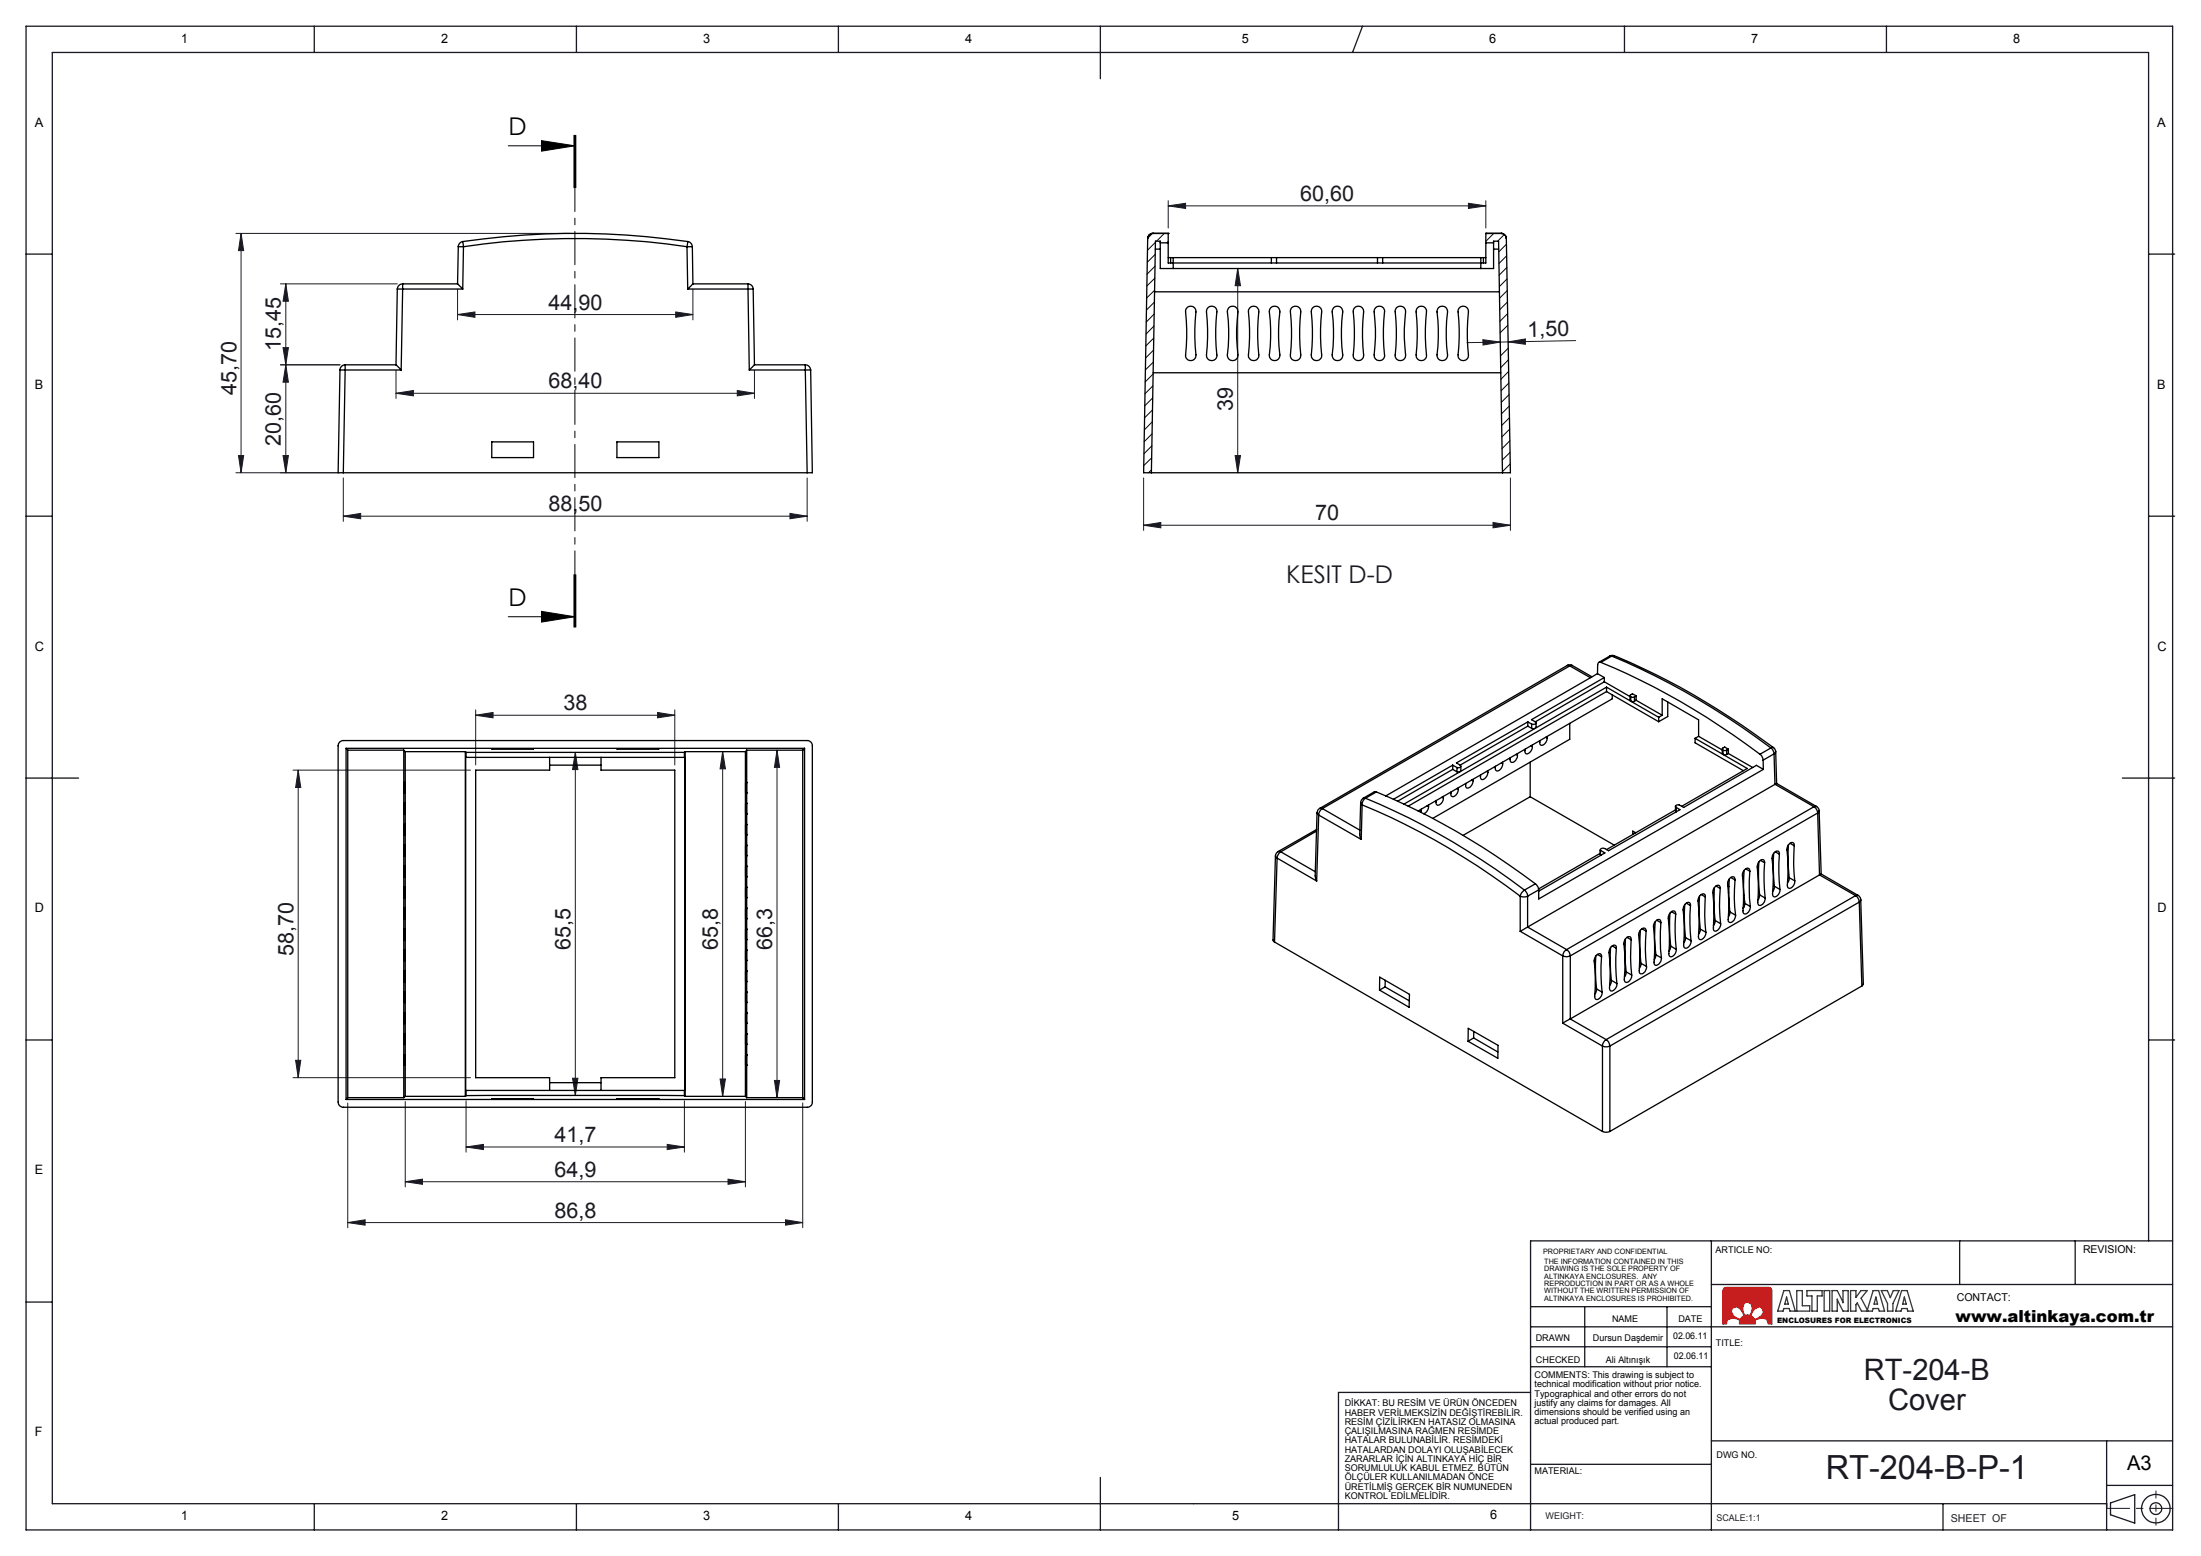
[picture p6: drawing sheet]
<svg xmlns="http://www.w3.org/2000/svg" width="420mm" height="297mm" viewBox="0 0 420 297" stroke-linecap="round" stroke-linejoin="round" font-family="sans-serif">
<path d="M329 245.8l.4-.1h8.1l.5 .2 .1 .4v6.4h-.7l-.4-.9-.7-.2-1.4 .4 .1 .7h-3.1l.1-.7-1.4-.4-.9 .3-.2 .8h-.7v-6.4zM330.6 249.7l.8-.3 .7 .5 .6 1.2-.6 .7-1.3-.7-.4-.8zM332.8 248.8l.6-.3 .8 .4 .2 .8-.5 1.3h-.9l-.3-.6-.1-.7zM334.8 249.9l.9-.5 .5 .3 .3 .8-.4 .6-1.3 .7-.6-.7 .2-.6z" fill="none" stroke="#e13800" stroke-width=".19"/>
<g fill="none" stroke="#191924" stroke-width=".25">
<path d="M5 5h409.6v287h-409.6zM60 5v5M110 5v5M160 5v5M210 5v10M260 5l-1.9 5M310 5v5M360 5v5M5 48.5h5M410 48.5h5M5 98.5h5M410 98.5h5"/>
<path d="M5 148.5h10M405 148.5h10M5 198.5h5M410 198.5h5M326.6 236.9v55.1M373.9 236.8v8.4M396 236.8v8.4M410 236.9v-226.9h-400v277h392M414.6 236.9h-122.5v55.1M5 248.5h5M292.1 249.4h34.5M292.1 253.3h122.5"/>
<path d="M292.1 257.1h34.5M302.4 249.4v11.5M318.1 249.4v11.5M326.6 245.2h88M292.1 265.8h-36.7v26.2M292.1 260.9h34.5M292.1 279.5h34.5M326.6 275h88M402 275v17M60 287v5M110 287v5M160 287v5"/>
<path d="M210 282v10M370.8 287v5M402 283.5h12.6"/>
</g>
<path d="M334.7 250a.98 .98 0 0 1 .9-.6 .98 .98 0 0 1 .9 .6 1.68 1.68 0 0 1-1.7 1.7l-.3-.3a.51 .51 0 0 1-.1-.9zM330.6 249.7a1.15 1.15 0 0 1 1.8 .6l.1 .2a.56 .56 0 0 1 .2 .5 .56 .56 0 0 1-.4 .5 .53 .53 0 0 1-.4 .3 .53 .53 0 0 1-.5-.3l-.5-.3a1.05 1.05 0 0 1-.3-1.5zM329 245.8l-.2 .4v6.5h.7v-.2a1.21 1.21 0 0 1 1.8-.8 .53 .53 0 0 1 .6 .6v.4h3.1v-.3a.46 .46 0 0 1 0-.5 .46 .46 0 0 1 .5-.1l.6-.2 .6 .1a.83 .83 0 0 1 .7 1h.7v-6.4l-.2-.5-.2-.1h-8.5zM332.9 248.7a.97 .97 0 0 1 1.1 .1 .97 .97 0 0 1 .3 1.1l-.1 .6a.44 .44 0 0 1-.6 .5h-.2a.45 .45 0 0 1-.5 0 .45 .45 0 0 1-.2-.5l-.1-1.1z" fill-rule="evenodd" fill="#f00"/>
<path d="M97 27.8h12.7M103.3 26.8l6.4 1-6.4 1.1zM109.5 25.8v10zM109.7 25.8v10M109.9 25.8v10M97 117.7h12.7M103.3 116.7l6.4 1-6.4 1zM109.5 109.7v10M109.7 109.7v10M109.9 109.7v10" fill="none" stroke="#000" stroke-width=".19"/>
<g fill="none" stroke="#191924" stroke-width=".25">
<path d="M402.7 286.9l4.7-1.6v5.4l-4.7-1.6z"/>
<circle cx="411.4" cy="288" r="2.72"/>
<circle cx="411.4" cy="288" r="1.13"/>
</g>
<path d="M340.4 246.3h1.1l1.1 4h-1l-.2-.5h-1l-.1 .5h-1.1zM340.9 247.6l.3 1.3h-.6zM342.9 246.3h1v2.9h1.4v1.1h-2.4zM344.8 246.3h2.9v1.1h-.9v2.9h-1v-2.9h-1zM348.1 246.3h1v4h-1zM349.6 246.3h1l1.1 2.4v-2.4h1v4h-1l-1.1-2.4v2.4h-1zM356.3 250.3l1.1-4h1.1l1.1 4h-1l-.1-.5h-1.1l-.1 .5h-2.1l-.8-1.6-.2 .3v1.3h-1.1v-4h1.1v1.3l.9-1.3h1.2l-1.2 1.5 1.3 2.5M358 247.6l.3 1.3h-.7zM359 246.3h1.2l.5 1.4 .6-1.4h1.1l-1.2 2.5v1.5h-1v-1.5zM362.9 246.3h1l1.2 4h-1.1l-.1-.5h-1l-.1 .5h-1.1zM363.4 247.6l.3 1.3h-.6z" fill="none" stroke="#373737" stroke-width=".25"/>
<g fill="none" stroke="#191924" stroke-width=".19">
<path d="M222.9 39.3l3.3-.5v1zM222.9 38.3v5.2M222.9 39.3h60.6M280.2 38.8l3.3 .5-3.3 .5zM283.5 38.3v5.2M45 44.6h63.8M46 44.6l.5 3.2h-1zM46 44.6v45.6M53.5 54.2h22.3M54.5 54.2v36M54.5 54.2l.5 3.3h-1zM87.3 55.2v5.9"/>
<path d="M128.9 59.5l3.3 .5-3.3 .6zM132.2 55.2v5.9M236.2 51.3v38.9M236.2 51.3l.5 3.2h-1zM53.5 69.6h11.4M54 66.4h1l-.5 3.2zM54.5 69.6l.5 3.4h-1zM75.6 75.1l3.3-.6v1.1zM75.6 70.7v5.4M75.6 75.1h68.4M87.3 60l3.3-.5v1.1zM87.3 60h44.9"/>
<path d="M140.7 74.5l3.3 .6-3.3 .5zM144 70.7v5.4M283 64.8l3.3 .5-3.3 .6zM286.3 65.3l-6.4 .1M287.8 65.3l3.3-.6v1zM287.8 65.3h-1.5M300.7 65l-12.9 .3M45 90.2h19.5M45.5 87h1l-.5 3.2zM54 87h1l-.5 3.2zM65.5 98.5l3.3-.5v1zM65.5 91.2v8.3"/>
<path d="M65.5 98.5h88.5M150.7 98l3.3 .5-3.3 .5zM154 91.2v8.3M218.2 91.2v10M235.7 87h1l-.5 3.2zM284.9 99.7l3.3 .6-3.3 .4zM288.2 91.2v10M218.2 100.3l3.3-.6v1zM218.2 100.3h70M90.8 136.5l3.3-.5v1zM90.8 135.5v10.5M90.8 136.5h38"/>
<path d="M125.5 136l3.3 .5-3.3 .5zM128.8 135.5v10.5M55.9 147h33.9M56.9 147v58.7M56.9 147l.5 3.3h-1zM108.8 143.6h.1M109.8 143.6v65.5M109.8 143.6l.5 3.3h-1zM137.9 143.5v65.8M137.9 143.5l.5 3.3h-1zM148.3 143.2v66.3M148.3 143.2l.5 3.3h-1z"/>
<path d="M55.9 205.7h33.9M56.4 202.4h1l-.5 3.3zM66.4 210.5v23.8M77.3 210.3v16.3M88.9 218.9l3.4-.5v1zM88.9 210.1v9.8M88.9 218.9h41.7M108.8 209.1h.1M109.3 205.8h1l-.5 3.3zM127.3 218.4l3.3 .5-3.3 .5zM130.6 210.1v9.8M137.4 205.9h1l-.5 3.4z"/>
<path d="M142.2 210.3v16.3M147.8 206.2h1l-.5 3.3zM153.2 210.5v23.8M66.4 233.4l3.3-.6v1.1zM66.4 233.4h86.8M77.3 225.6l3.3-.5v1zM77.3 225.6h64.9M138.9 225.1l3.3 .5-3.3 .5zM149.9 232.8l3.3 .6-3.3 .5z"/>
</g>
<path d="M109.7 119.7v-93.9" fill="none" stroke="#000" stroke-width=".19" stroke-dasharray="6.3 1.3 1.3 1.3" stroke-dashoffset="2"/>
<path d="M401.9 287.9h12.7" fill="none" stroke="#191924" stroke-width=".19" stroke-dasharray="15.2 1.3 1.3 1.3" stroke-dashoffset="10.8"/>
<path d="M411.4 284.6v6.5" fill="none" stroke="#191924" stroke-width=".19" stroke-dasharray="15.2 1.3 1.3 1.3" stroke-dashoffset="13.9"/>
<path d="M103.3 116.7l6.4 1-6.4 1zM103.3 26.8l6.4 1-6.4 1.1z" fill="#000"/>
<g fill="#191924">
<path d="M280.2 38.8l3.3 .5-3.3 .5zM222.9 39.3l3.3-.5v1z"/>
<path d="M284.9 99.7l3.3 .6-3.3 .4zM218.2 100.3l3.3-.6v1zM149.9 232.8l3.3 .6-3.3 .5zM66.4 233.4l3.3-.6v1.1zM127.3 218.4l3.3 .5-3.3 .5zM88.9 218.9l3.4-.5v1z"/>
<path d="M77.3 225.6l3.3-.5v1zM138.9 225.1l3.3 .5-3.3 .5z"/>
<path d="M65.5 98.5l3.3-.5v1zM150.7 98l3.3 .5-3.3 .5z"/>
<path d="M75.6 75.1l3.3-.6v1.1zM140.7 74.5l3.3 .6-3.3 .5z"/>
<path d="M87.3 60l3.3-.5v1.1zM128.9 59.5l3.3 .5-3.3 .6z"/>
<path d="M283 64.8l3.3 .5-3.3 .6zM287.8 65.3l3.3-.6v1z"/>
<path d="M54 66.4h1l-.5 3.2zM54.5 54.2l.5 3.3h-1zM235.7 87h1l-.5 3.2zM236.2 51.3l.5 3.2h-1z"/>
<path d="M45.5 87h1l-.5 3.2zM46 44.6l.5 3.2h-1z"/>
<path d="M54.5 69.6l.5 3.4h-1zM54 87h1l-.5 3.2zM56.9 147l.5 3.3h-1zM56.4 202.4h1l-.5 3.3zM109.8 143.6l.5 3.3h-1zM109.3 205.8h1l-.5 3.3zM137.9 143.5l.5 3.3h-1zM137.4 205.9h1l-.5 3.4zM148.3 143.2l.5 3.3h-1zM147.8 206.2h1l-.5 3.3z"/>
<path d="M90.8 136.5l3.3-.5v1zM125.5 136l3.3 .5-3.3 .5z"/>
</g>
<g fill="none" stroke="#000" stroke-width=".25">
<path d="M75.8 55.2h1M75.8 55.2l-.2 14.4M76.8 54.2v1M76.8 54.2a1.02 1.02 0 0 0-1 1M76.8 55.2l-.2 15.4M76.8 55.2h11.5M76.8 54.2h10.5M87.3 54.2l1 1M87.5 47.1h.9M87.5 47.1l-.2 7.1M88.3 46.1l.1 1M88.3 46.1a148 148 0 0 1 42.9 0"/>
<path d="M88.3 46.1a1.05 1.05 0 0 0-.8 1M88.4 47.1a146.1 146.1 0 0 1 42.7 0M88.4 47.1l-.1 8.1M131.1 47.1h1M131.1 47.1l.1 8.1M131.2 46.1l-.1 1M131.2 46.1a1.04 1.04 0 0 1 .9 1M131.2 55.2h11.5M132.1 47.1l.1 7.1M132.2 54.2l-1 1M132.2 54.2h10.5M142.7 55.2h1"/>
<path d="M142.7 54.2v1M142.7 54.2a.96 .96 0 0 1 1 1M142.7 55.2l.3 15.4M143.7 55.2l.3 14.4M219 45.5l-.8 44.7h70l-.8-44.7M220 44.6a.96 .96 0 0 0-1 .9M220 44.6a1.01 1.01 0 0 0-1 .9M220 44.6h.1M220 44.6h2.9M220.3 55.7h65.8M220.5 47.6h.9M221.4 46.4h1.5"/>
<path d="M222.9 44.6h.1M222.9 44.6v5.6h60.6v-5.6M222.9 49.2h.5M223.4 49.2h.5M223.4 49.2v1M223.9 49.2v2.1M223.9 49.2h18.7M226.4 58.9a1.01 1.01 0 0 1 1.1-.4 1.01 1.01 0 0 1 .7 1l-.2 3.3 .2 4.9a.99 .99 0 0 1-1 1.1 .99 .99 0 0 1-1-1.1l.2-3.3-.2-4.9zM230.5 58.7a.99 .99 0 0 1 1.1-.2 .99 .99 0 0 1 .6 1l-.2 3.3 .2 4.9a.99 .99 0 0 1-1 1.1 .99 .99 0 0 1-1-1.1l.2-3.3-.2-5zM234.5 58.7a1.01 1.01 0 0 1 1.1-.2 1.01 1.01 0 0 1 .6 1 39.4 39.4 0 0 0 0 8.6 1.01 1.01 0 0 1-1.2 .7 1.01 1.01 0 0 1-.8-1.1 39.4 39.4 0 0 0 0-8.5zM238.5 58.7a.99 .99 0 0 1 1.2-.2 .99 .99 0 0 1 .5 1l-.2 3.3 .2 4.9a.99 .99 0 0 1-1 1.1 .99 .99 0 0 1-1-1.1l.2-3.3-.2-5.2zM242.5 58.7a1.01 1.01 0 0 1 1.2-.2 1.01 1.01 0 0 1 .5 1 39.4 39.4 0 0 0 0 8.6 1.01 1.01 0 0 1-1.2 .7 1.01 1.01 0 0 1-.8-1.1 39.4 39.4 0 0 0 .1-8.5z"/>
<path d="M242.6 49.2h1M242.6 49.2v1M243.6 49.2h19.3M243.6 49.2v1M246.5 58.7a1.01 1.01 0 0 1 1.1-.2 1.01 1.01 0 0 1 .6 1l-.2 3.3 .2 4.9a.99 .99 0 0 1-1 1.1 .99 .99 0 0 1-1-1.1l.3-3.3-.3-5.2zM250.5 58.7a.99 .99 0 0 1 1.1-.2 .99 .99 0 0 1 .6 1l-.2 3.3 .2 4.9a.99 .99 0 0 1-1 1.1 .99 .99 0 0 1-1-1.1l.2-3.3-.2-5zM254.5 58.7a1.01 1.01 0 0 1 1.1-.2 1.01 1.01 0 0 1 .6 1 39.4 39.4 0 0 0 0 8.6 1.01 1.01 0 0 1-1.2 .7 1.01 1.01 0 0 1-.8-1.1 39.4 39.4 0 0 0 0-8.5zM258.4 58.9a1.01 1.01 0 0 1 1.1-.4 1.01 1.01 0 0 1 .7 1l-.2 3.3 .2 4.9a.99 .99 0 0 1-1 1.1 .99 .99 0 0 1-1-1.1l.2-3.3-.2-4.9zM262.5 58.7a.98 .98 0 0 1 1.1-.2 .98 .98 0 0 1 .6 1l-.2 3.3 .2 4.9a.99 .99 0 0 1-1 1.1 .99 .99 0 0 1-1-1.1 39.4 39.4 0 0 0 .1-8.5zM262.9 49.2h.9M262.9 49.2v1M263.8 49.2h18.8"/>
<path d="M263.8 49.2v1M266.5 58.7a1.01 1.01 0 0 1 1.1-.2 1.01 1.01 0 0 1 .6 1 39.4 39.4 0 0 0 0 8.6 .99 .99 0 0 1-1.2 .7 .99 .99 0 0 1-.8-1.1l.3-4.9-.3-3.4zM270.5 58.7a.99 .99 0 0 1 1.1-.2 .99 .99 0 0 1 .6 1l-.2 3.3 .2 4.9a.99 .99 0 0 1-1 1.1 .99 .99 0 0 1-1-1.1l.2-3.3-.2-5zM274.5 58.7a1.01 1.01 0 0 1 1.2-.2 1.01 1.01 0 0 1 .5 1 39.4 39.4 0 0 0 0 8.6 1.01 1.01 0 0 1-1.2 .7 1.01 1.01 0 0 1-.8-1.1 39.4 39.4 0 0 0 0-8.5zM278.5 58.7a.99 .99 0 0 1 1.2-.2 .99 .99 0 0 1 .5 1l-.2 3.3 .2 4.9a.99 .99 0 0 1-1 1.1 .99 .99 0 0 1-1-1.1l.2-3.3-.2-5.2zM282.6 49.2h.5M282.6 49.2v2.1M283.1 49.2h.4M283.1 49.2v1M283.5 44.6h.1M283.5 44.6h3M283.5 46.4h1.5"/>
<path d="M285 47.6h1M286.5 44.6a1.03 1.03 0 0 1 .9 .9M286.5 44.6a1.01 1.01 0 0 1 .9 .9M286.5 44.6h.1M64.9 70.6h1M64.9 70.6l-.4 19.6h1M65.9 69.6a.96 .96 0 0 0-1 1M65.9 69.6v1M65.9 70.6l-.4 19.6M65.9 70.6h10.7M65.9 69.6h9.7M75.6 69.6l1 1"/>
<path d="M143 70.6h10.7M144 69.6l-1 1M144 69.6h9.7M153.7 70.6h1M153.7 69.6a1.02 1.02 0 0 1 1 1M153.7 69.6v1M153.7 70.6l.3 19.6M154.7 70.6l.3 19.6h-1M220.1 71.2h66.3M65.5 90.2h88.5M93.8 84.3h8v3h-8zM117.7 84.3h8v3h-8z"/>
<path d="M219.7 90.2l.8-44.2h.9v5.3h63.6v-5.3h1l.7 44.2M291.5 137.8l-13.6 7.8 .8 .4a.39 .39 0 0 1-.2 .6 .39 .39 0 0 1-.5-.1M291.5 138.6l-12.9 7.4M291.5 138.6l.8 .4M291.5 137.8l.8 .4M291.5 137.8v.8M292.3 138.2v.8M293.1 138l-.1 1-.4 .1-.3-.1M299 127l.5-.1 .5 .1M299 127l.5 .1M299 127l-47.2 27.3M299.5 138.1v3l-26.1 15.1"/>
<path d="M299.5 127.1l-47.2 27.2M299.5 127.1l4 2.3M300 127l-.5 .1M300 127l3.8 2.2M304.8 128.6l1.3 .7M304.8 128.6l-40.4 23.3M305.5 126.4a.43 .43 0 0 0-.6 .5l-.1 1.7M305.5 126.4a137.2 137.2 0 0 1 30.3 17.6M306.1 129.3l-13.9 8.1 .9 .4a.46 .46 0 0 1-.3 .5 .46 .46 0 0 1-.5-.1M306.1 130.1l4.9 2.9M306.1 130.1l-13.2 7.7M306.1 129.3v.8"/>
<path d="M306.6 131.2l9.9 5.7M306.6 131.2l-38.7 22.3M306.6 131.2v.8M306.6 132l-37.9 21.9M306.6 132l9.9 5.8M307.2 125.2h.4M307.2 125.2l-2.1 1.2M307.6 125.2a139.2 139.2 0 0 1 30.3 17.6M307.6 125.2l-2.1 1.2M307.7 132.7v.7l-37.1 21.4M308 125.2a141 141 0 0 1 30.4 17.5M308 125.2l-.4-.1-.4 .1"/>
<path d="M308 125.2h-.4M311 132.8v.9l.2 .1M311.2 133.8h.7M311.2 133h.7M311.2 133v.8M311.9 133v.8M312.2 132.8l-.7-.4-.5 .3 .2 .3M312.2 133.7l5 2.8M312.2 132.8v.9M312.2 133.7l-.3 .1M312.2 132.8l-.3 .2M316.5 136.9v.9"/>
<path d="M317.2 136.5v-3.1l6.9 4v3.1M317.2 136.5l-.7 .4M318.2 134v2.8l-1.7 1M64.8 141.6l.5-.2h88.7a.96 .96 0 0 1 1 .9v68.1a.96 .96 0 0 1-1 .9h-88.5a.96 .96 0 0 1-1-.9v-68.1zM66 142.8h87.5M66 142.8l.4 .4M66 142.8v67.1M66.4 143.2h10.6M66.4 143.2v66.3M77 143.2l.3 .3M77 143.2v66.3M77.1 159.1h.1"/>
<path d="M77.1 151.1h.1M77.1 155.1h.1M77.1 157.6h.1M77.1 149.6h.1M77.1 153.6h.1M77.1 149.4l.1 .2 .1-.2v1.9l-.1-.2-.1 .2M77.1 149.4v1.9M77.1 157.4l.1 .2 .1-.2v1.9l-.1-.2-.1 .2M77.1 157.4v1.9M77.1 153.3l.1 .3 .1-.3v2.1l-.1-.3-.1 .3M77.1 153.3v2.1M77.1 159.3h.1"/>
<path d="M77.1 157.4h.1M77.1 155.4h.1M77.1 153.3h.1M77.1 151.3h.1M77.1 149.4h.1M77.3 143.5h11.5M77.3 143.5v65.8M88.8 143.5l.1 .1M88.8 143.5v65.8M88.9 144.6h41.8v63.5h-41.8zM88.9 143.6h41.7M88.9 143.6v1"/>
<path d="M93.8 142.9h.1M93.8 142.9h8M101.8 142.9h.1M104.9 144.6v2.4h-14.1v58.7h14.1v2.4M104.9 146h9.8M114.7 144.6v2.4h14.1v58.7h-14.1v2.4M117.7 142.9h.1M117.7 142.9h8M125.7 142.9h.1M130.6 143.6v1M130.7 143.5h11.5M130.7 143.5l-.1 .1"/>
<path d="M130.7 143.5v65.8M142.2 143.5v65.8M142.4 159.1h.1M142.4 151.1h.1M142.4 155.1h.1M142.4 157.6h.1M142.4 149.6h.1M142.4 153.6h.1M142.5 149.4l-.1 .2-.1-.2v1.9l.1-.2 .1 .2M142.5 149.4v1.9M142.5 157.4l-.1 .2-.1-.2v1.9l.1-.2 .1 .2M142.5 157.4v1.9"/>
<path d="M142.5 153.3l-.1 .3-.1-.3v.2v1.8v.1l.1-.3 .1 .3M142.5 153.3v2.1M142.5 157.4h.1M142.5 159.3h.1M142.5 149.4h.1M142.5 151.3h.1M142.5 153.3h.1M142.5 155.4h.1M142.5 143.2h10.7M142.5 143.2l-.3 .3M142.5 143.2v66.3M153.2 143.2v66.3"/>
<path d="M153.5 142.8l-.3 .4M153.5 142.8v67.1M251.2 158.6l-6.8 4M251.2 158.3l-7.3 4.3M251.3 155.1l-.3 12.1 .2 1M251.3 155.1l.3 .5M251.6 155.6l-.4 12.6M251.6 155.6l8.2 4.6M251.8 154.3l-.3 .4-.2 .4M251.8 154.3h.5M252.3 154.3a1.6 1.6 0 0 0-.7 1.3M252.3 154.3l7.2 4.2"/>
<path d="M259.6 153.2l-.1 6.3 .3 .7M259.6 153.2l.3 .4M259.9 153.6a133.5 133.5 0 0 1 30.2 17.5M259.9 153.6l-.1 6.6M260.1 152.4l-.3 .3-.2 .5M260.1 152.4h.5M260.6 152.4a1.43 1.43 0 0 0-.7 1.2M260.6 152.4a138 138 0 0 1 30.3 17.5M262.6 151.2a138 138 0 0 1 30.4 17.5M262.6 151.2h-.4l-2.1 1.2M262.6 151.2l-2 1.2M271.2 154.4v.7"/>
<path d="M272.3 153.8l.3 .1M272.6 153.9a1.47 1.47 0 0 1-.9 1.4M272.6 153.7v.2M275.2 152.1l.2 .2M275.4 152.3a1.16 1.16 0 0 1-1.2 1.3l-.2-.4v-.4M275.4 152v.3M277.2 146.9l-10.5 6M277.2 146.9l.8 .4M277.2 146l.8 .5M277.2 146l-11.3 6.6M277.2 146v.9M278 146.5v.8"/>
<path d="M278 150.5l.3 .2M278.2 150.4l.1 .3M278.3 150.7l-.1 .4a.92 .92 0 0 1-1.2 .8l-.1-.7M278.8 146.3l-.1 .9-.7 .1M280.8 148.9l.3 .1M281.1 148.8v.2M281.1 149v.3a1.01 1.01 0 0 1-1.3 1l-.1-.8M283.7 147.2l.2 .2M283.9 147.1v.3M283.9 147.4l-.2 .8a.81 .81 0 0 1-1.1 .5l-.1-.8M286.5 145.6l.2 .2M286.7 145.5v.3"/>
<path d="M286.7 145.8a1.21 1.21 0 0 1-1.2 1.3l-.2-.4 .1-.4M289.3 144l.3 .1M289.6 144.1a1.16 1.16 0 0 1-1.2 1.4l-.3-.4 .1-.5M289.6 143.9v.2M292 145.5v6.6M292 152.1l16 9.2M292 152.1l-12.8 7.4M292.2 142.3l.2 .2M292.4 142.5a1.22 1.22 0 0 1-1.2 1.4l-.2-.5v-.4M292.4 142.2v.3M295 140.7l.2 .2M295.2 140.6v.3"/>
<path d="M295.2 140.9v.4a.97 .97 0 0 1-1.3 .9v-.8M312.1 159l-.5-.4v.7M319.7 153.9l.1 1M319.7 154.6l-13.1 7.6M319.8 154.1l.8 .4-13.6 7.9-.8-.4a.49 .49 0 0 0-.5-.1 .49 .49 0 0 0-.3 .4M319.8 154.9h.1M319.8 154.1v.8M323.5 140.9l9.9 5.8-12.5 7.2M323.5 140.9v.9l9.2 5.3M324.1 140.5l4.5 2.7M324.1 140.5l-.6 .4M328.6 143v.9l.2 .1"/>
<path d="M328.8 144h.7M328.8 143.2h.7M328.8 143.2v.8M329.5 143.2v.8M329.8 143l-.7-.4-.5 .3 .2 .3M329.8 143.8l-.3 .2M329.8 143.8l4.7 2.7M329.8 143v.8M329.8 143l-.3 .2M335.8 144l.4 .3 .2 .8M336.4 145.1l.1 1.8M336.5 146.9l-1.3-.8-13.9 8-.9-.5a.38 .38 0 0 0-.5 0 .38 .38 0 0 0-.1 .5"/>
<path d="M336.5 146.9l-42.9 24.7v-1.7M337.9 142.8l.4 .3 .2 .8M337.9 142.8l-2.1 1.2M338.4 142.7l.3 .2 .1 .6M338.4 142.7l-.5 .1M338.5 143.9l-2.1 1.2M338.5 143.9l.2 5.8M338.7 149.7l-47.2 27.2M338.7 149.7h.1M338.7 149.7l7.4 4.3M338.8 143.5l-.3 .4M338.8 143.5l.2 6"/>
<path d="M339 149.5l-.3 .2M339 149.5l7.6 4.4M346.1 154a1.62 1.62 0 0 1 .8 1.2M346.1 154l-47.2 27.3M346.6 153.9l.5 .5v.4M346.6 153.9l-.5 .1M346.9 155.2l-47.3 27.3M346.9 155.2l.3 11.8M347.1 154.8l-.2 .4M347.1 154.8l.4 12M77.1 167.1h.1M77.1 177.6h.1"/>
<path d="M77.1 163.1h.1M77.1 173.6h.1M77.1 171.1h.1M77.1 175.1h.1M77.1 179.1h.1M77.1 161.6h.1M77.1 165.6h.1M77.1 169.6h.1M77.1 165.3l.1 .3 .1-.3v2.1l-.1-.3-.1 .3M77.1 165.3v2.1M77.1 173.4l.1 .2 .1-.2v2l-.1-.3-.1 .3M77.1 173.4v2"/>
<path d="M77.1 177.4l.1 .2 .1-.3v2l-.1-.2-.1 .2M77.1 177.4v1.9M77.1 169.4l.1 .2 .1-.2v1.9l-.1-.2-.1 .2M77.1 169.4v1.9M77.1 161.4l.1 .2 .1-.2v1.9l-.1-.2-.1 .2M77.1 161.4v1.9M77.1 167.4h.1M77.1 165.3h.1M77.1 175.4h.1M77.1 173.4h.1M77.1 171.3h.1M77.1 169.4h.1"/>
<path d="M77.1 179.3h.1M77.1 177.4h.1M77.1 163.3h.1M77.1 161.4h.1M142.4 167.1h.1M142.4 177.6h.1M142.4 163.1h.1M142.4 173.6h.1M142.4 171.1h.1M142.4 175.1h.1M142.4 179.1h.1M142.4 161.6h.1"/>
<path d="M142.4 165.6h.1M142.4 169.6h.1M142.5 165.3l-.1 .3-.1-.3v.1v1.8v.2l.1-.3 .1 .3M142.5 165.3v2.1M142.5 173.4l-.1 .2-.1-.2v1.9v.1l.1-.3 .1 .3M142.5 173.4v2M142.5 177.4l-.1 .2-.1-.3v.1v1.9l.1-.2 .1 .2M142.5 177.4v1.9M142.5 169.4l-.1 .2-.1-.2v1.9l.1-.2 .1 .2M142.5 169.4v1.9M142.5 161.4l-.1 .2-.1-.2v1.9l.1-.2 .1 .2M142.5 161.4v1.9"/>
<path d="M142.5 165.3h.1M142.5 167.4h.1M142.5 169.4h.1M142.5 171.3h.1M142.5 177.4h.1M142.5 179.3h.1M142.5 173.4h.1M142.5 175.4h.1M142.5 161.4h.1M142.5 163.3h.1M243.2 179.8l62.6 36.2M243.4 163.4l-.5 16 .3 .4"/>
<path d="M243.4 163.4l.3 .4M243.7 163.8l7.5 4.4M243.7 163.8l-.5 16M243.9 162.6l-.4 .3-.1 .5M243.9 162.6h.5M244.4 162.6a1.62 1.62 0 0 0-.7 1.2M244.4 162.6l6.6 3.8M290.1 171.1l.5 .1 .9-.1M290.1 171.1v6.7M290.1 177.8l8.1 4.7M290.9 169.9a1.73 1.73 0 0 0-.8 1.2M290.9 169.9l.5 .7 .1 .5"/>
<path d="M291.5 176.9l-1.4 .9M291.5 176.9h.1M291.5 176.9l7.4 4.4M291.5 171.1v5.8M293 168.7a1.55 1.55 0 0 1 .6 1.2M293 168.7l-2.1 1.2M293.6 169.9l-2.1 1.2M305.4 162.2v.9M305.4 162.9l-11.8 6.8M305.4 162.3l.8 .5-12.6 7.3M305.4 163.1l.1 .1M305.4 162.3v.8"/>
<path d="M310.2 179.2l-.1 3 .2 3.3M310.5 178.9l.8 .5M311.3 179.4a.51 .51 0 0 0-.4-.6 .51 .51 0 0 0-.6 .3l-.4 .8a48.1 48.1 0 0 1 .1 7.4 .77 .77 0 0 0 1.3-.6l.1-.6M311.3 179.4a35.5 35.5 0 0 0 .1 6.7M313 177.6a31.5 31.5 0 0 0 .1 6.3M313.3 177.3l.8 .4M314.1 177.7a.53 .53 0 0 0-.4-.6 .53 .53 0 0 0-.6 .4l-.4 .8a47.7 47.7 0 0 1 .1 7.4 .74 .74 0 0 0 .8 .1 .74 .74 0 0 0 .5-.7l.1-.6M314.1 177.7a32 32 0 0 0 .1 6.8M315.8 176a28.5 28.5 0 0 0 .2 6.2M316.1 175.6l.8 .5M316.9 176.1a.53 .53 0 0 0-.4-.6 .53 .53 0 0 0-.6 .4l-.4 .7a41.7 41.7 0 0 1 .1 7.3 .55 .55 0 0 0 .6 .4 .55 .55 0 0 0 .5-.4l.2-.4 .1-.7M316.9 176.1a35.5 35.5 0 0 0 .1 6.7"/>
<path d="M318.7 174.3l-.1 3 .2 3.3M318.9 174l.9 .5M319.8 174.5a.53 .53 0 0 0-.4-.6 .53 .53 0 0 0-.7 .3l-.2 .5-.2 .6a36.7 36.7 0 0 1 .2 6.9 .52 .52 0 0 0 .4 .5 .52 .52 0 0 0 .6-.4l.3-.5 .1-.6M319.8 174.5a35.5 35.5 0 0 0 .1 6.7M321.5 172.7l-.1 3 .2 3.3M321.6 179v.4l-.3 .5M321.6 179l1.1 .6M321.8 172.4l.8 .5M322.6 172.9a35.1 35.1 0 0 0 .1 6.7M322.6 172.9a.53 .53 0 0 0-.4-.7 .53 .53 0 0 0-.6 .4l-.3 .4-.1 .7a36.6 36.6 0 0 1 .1 6.8 .53 .53 0 0 0 .4 .5 .53 .53 0 0 0 .6-.3l.4-.7v-.4M324.3 171.1l-.1 3 .2 3.2M324.4 177.3v.5l-.3 .5"/>
<path d="M324.4 177.3l1.1 .6M324.6 170.7l.8 .5M325.4 171.2a35.5 35.5 0 0 0 .1 6.7M325.4 171.2a.48 .48 0 0 0-.3-.6 .48 .48 0 0 0-.6 .2l-.5 .9a47.7 47.7 0 0 1 .2 7.4 .61 .61 0 0 0 1-.2l.3-.5v-.5M327 172.3h.1M327.1 169.4v3l.2 3.3M327.3 175.7l-.1 .5-.2 .5M327.3 175.7l1 .6M327.4 169.1l.9 .5M328.3 169.6a32.1 32.1 0 0 0 0 6.7M328.3 169.6a.53 .53 0 0 0-.4-.6 .53 .53 0 0 0-.7 .3l-.4 .8a47.7 47.7 0 0 1 .2 7.4 .61 .61 0 0 0 .6 .2 .61 .61 0 0 0 .4-.5l.3-.4v-.5M329.7 169.1l.2 .1"/>
<path d="M329.8 170.4h.1M329.8 173.9l.3 .2M329.9 171.6h.1M330 167.8a31.5 31.5 0 0 0 .1 6.3M330.1 174.1l-.3 .9M330.1 174.1l1.1 .6M330.3 167.5l.8 .5M331.1 168a29.1 29.1 0 0 0 .1 6.7M331.1 168a.53 .53 0 0 0-.4-.7 .53 .53 0 0 0-.6 .4l-.4 .7a48.1 48.1 0 0 1 .1 7.5 .77 .77 0 0 0 1.2-.6l.2-.6M332.6 173.2h.1M332.7 170.8l.1 .1M332.7 172l.2 .1"/>
<path d="M332.8 166.2a28.5 28.5 0 0 0 .2 6.2M333 172.4l-.4 1M333 172.4l1 .6M333.1 165.8l.8 .5M333.9 166.3a35.4 35.4 0 0 0 .1 6.7M333.9 166.3a.53 .53 0 0 0-.4-.6 .53 .53 0 0 0-.6 .3l-.4 .8a41.7 41.7 0 0 1 .1 7.3 .61 .61 0 0 0 .6 .4 .61 .61 0 0 0 .5-.5l.3-1M335.6 164.5v3l.2 3.3M335.8 170.8l-.3 1M335.8 170.8l1 .6M335.9 164.2l.8 .5M336.7 164.7a35.5 35.5 0 0 0 .1 6.7M336.7 164.7a.53 .53 0 0 0-.4-.7 .53 .53 0 0 0-.6 .4l-.3 .5-.1 .6a36.7 36.7 0 0 1 .1 6.9 .52 .52 0 0 0 .5 .5 .52 .52 0 0 0 .5-.4l.3-.5 .1-.6"/>
<path d="M338.5 162.9l-.1 3 .2 3.3M338.6 169.2v.4l-.3 .5M338.6 169.2l1.1 .6M338.8 162.6l.7 .5M339.5 163.1a35.5 35.5 0 0 0 .2 6.7M339.5 163.1a.53 .53 0 0 0-.3-.7 .53 .53 0 0 0-.7 .4l-.3 .7a48.3 48.3 0 0 1 .1 7.5 .77 .77 0 0 0 1.2-.6l.2-.6M341.3 161.3l-.1 2.9 .2 3.3M341.4 167.5v.5l-.3 .5M341.4 167.5l1.1 .6M341.6 161l.8 .4M342.4 161.4a35.1 35.1 0 0 0 .1 6.7M342.4 161.4a.51 .51 0 0 0-.4-.6 .51 .51 0 0 0-.6 .3l-.4 .8a48.1 48.1 0 0 1 .1 7.5 .77 .77 0 0 0 1.3-.6l.1-.7"/>
<path d="M347.2 167h.1M347.2 167l-47.6 27.5M347.2 167l6.9 4M347.5 166.8l-.3 .2M347.5 166.8l7.1 4.1M354.1 171a1.6 1.6 0 0 1 .7 1.2M354.1 171l-47.6 27.4M354.6 170.9l.4 .5 .1 .4M354.6 170.9l-.5 .1M354.8 172.2l-47.6 27.5M354.8 172.2l.5 16M355.1 171.8l.5 16-.3 .4"/>
<path d="M355.1 171.8l-.3 .4M77.1 197.6h.1M77.1 185.6h.1M77.1 193.6h.1M77.1 181.6h.1M77.1 189.6h.1M77.1 187.1h.1M77.1 199.1h.1M77.1 195.1h.1M77.1 191.1h.1M77.1 183.1h.1M77.1 181.4l.1 .2 .1-.2v1.9l-.1-.2-.1 .2"/>
<path d="M77.1 181.4v1.9M77.1 185.3l.1 .3 .1-.3v2.1l-.1-.3-.1 .3M77.1 185.3v2.1M77.1 189.4l.1 .2 .1-.2v1.9l-.1-.2-.1 .2M77.1 189.4v1.9M77.1 193.4l.1 .2 .1-.2v2l-.1-.3-.1 .2M77.1 193.4v1.9M77.1 197.4l.1 .2 .1-.3v2.1l-.1-.3-.1 .3M77.1 197.4v2M77.1 195.3h.1M77.1 193.4h.1M77.1 183.3h.1"/>
<path d="M77.1 181.4h.1M77.1 199.4h.1M77.1 197.4h.1M77.1 187.4h.1M77.1 185.3h.1M77.1 191.3h.1M77.1 189.4h.1M142.4 197.6h.1M142.4 185.6h.1M142.4 193.6h.1M142.4 181.6h.1M142.4 189.6h.1"/>
<path d="M142.4 187.1h.1M142.4 199.1h.1M142.4 195.1h.1M142.4 191.1h.1M142.4 183.1h.1M142.5 181.4l-.1 .2-.1-.2v1.9l.1-.2 .1 .2M142.5 181.4v1.9M142.5 185.3l-.1 .3-.1-.3v.2v1.8v.1l.1-.3 .1 .3M142.5 185.3v2.1M142.5 189.4l-.1 .2-.1-.2v1.9l.1-.2 .1 .2M142.5 189.4v1.9M142.5 193.4l-.1 .2-.1-.2v1.9v.1l.1-.3 .1 .2"/>
<path d="M142.5 193.4v1.9M142.5 197.4l-.1 .2-.1-.3v.1v1.9l.1-.2 .1 .3M142.5 197.4v2M142.5 185.3h.1M142.5 187.4h.1M142.5 181.4h.1M142.5 183.3h.1M142.5 193.4h.1M142.5 195.3h.1M142.5 189.4h.1M142.5 191.3h.1M142.5 197.4h.1"/>
<path d="M142.5 199.4h.1M263.3 186.5l5.7 3.3-.1 2.5-5.7-3.3zM264.3 188.4l-1.1 .6M264.3 188.4l4.6 2.6M264.3 187.1v1.3M280.2 196.3l5.7 3.2-.1 2.5-5.7-3.2zM281.2 198.1l-1.1 .7M281.2 198.1l4.6 2.7M281.2 196.9v1.2M298.2 182.5a1.57 1.57 0 0 0 1.4 0M298.2 182.5v12.8M298.2 195.3l7.6 4.4"/>
<path d="M298.9 181.3a1.47 1.47 0 0 1 .7 1.2M298.9 181.3a1.4 1.4 0 0 0-.7 1.2M299.6 194.5l-1.4 .8M299.6 194.5h.1M299.6 194.5l6.9 3.9M299.6 182.5v12M304.5 182.5l-.1 3 .3 3.3M304.7 188.8l-.4 .9M304.7 188.8l1 .6M304.8 182.2l.8 .4M305.6 182.6a.48 .48 0 0 0-.3-.5 .48 .48 0 0 0-.6 .2 1.42 1.42 0 0 0-.5 1.1 36.7 36.7 0 0 1 .1 6.9 .52 .52 0 0 0 .5 .5 .52 .52 0 0 0 .5-.4l.4-.6v-.4M305.6 182.6a35.5 35.5 0 0 0 .1 6.8"/>
<path d="M305.8 199.7l.5 .1 .9-.1M305.8 199.7v16.3M306.5 198.4a1.6 1.6 0 0 1 .7 1.3M306.5 198.4a1.6 1.6 0 0 0-.7 1.3M307.2 199.7v16.3M307.3 180.8v3.1l.2 3.2M307.5 187.1l-.1 .5-.2 .5M307.5 187.1l1 .6M307.7 180.5l.7 .5M308.4 181a.48 .48 0 0 0-.2-.6 .48 .48 0 0 0-.6 .2l-.5 .9a47.7 47.7 0 0 1 .1 7.4 .61 .61 0 0 0 .6 .2 .61 .61 0 0 0 .5-.4l.2-.5v-.5M308.4 181a35.5 35.5 0 0 0 .1 6.7M310.3 185.5v.4l-.3 .6"/>
<path d="M310.3 185.5l1.1 .6M313.1 183.9l-.3 1M313.1 183.9l1.1 .6M316 182.2l-.3 1M316 182.2l1 .6M318.8 180.6l-.3 1M318.8 180.6l1.1 .6M355.3 188.2l-48.1 27.8M66 209.9h87.5M66.4 209.5h10.6M66.4 209.5l-.4 .4M77.1 201.6h.1"/>
<path d="M77.1 203.1h.1M77.1 201.4l.1 .2 .1-.2v1.9l-.1-.2-.1 .2M77.1 201.4v1.9M77.1 203.3h.1M77.1 201.4h.1M77.3 209.3l-.3 .2M77.3 209.3h11.5M88.9 209.1h41.7M88.9 209.1l-.1 .2M88.9 208.1v1M93.8 209.8h8zM104.9 206.7h9.8"/>
<path d="M117.7 209.8h8zM130.6 209.1l.1 .2M130.6 208.1v1M130.7 209.3h11.5M142.2 209.3l.3 .2M142.4 201.6h.1M142.4 203.1h.1M142.5 201.4l-.1 .2-.1-.2v1.9l.1-.2 .1 .2M142.5 201.4v1.9M142.5 201.4h.1M142.5 203.3h.1M142.5 209.5h10.7"/>
<path d="M153.2 209.5l.3 .4M305.8 216l.5 .1 .9-.1"/>
</g>
<g fill="none" stroke="#000" stroke-width=".19">
<path d="M219.9 44.6l-.9 .9M220.2 59.9l-1.5 1.6M220.3 57.7l-1.5 1.5M220.3 55.4l-1.5 1.5M220.4 53.1l-1.6 1.5M220.4 50.8l-1.5 1.5M220.5 48.5l-1.6 1.6M220.5 46.2l-1.5 1.6M222.2 44.6l-1.5 1.4M222.9 46.1l-.3 .3M285 44.6l-1.5 1.5M287.1 44.8l-1.3 1.2"/>
<path d="M287.4 46.6l-1.4 1.5M287.5 48.8l-1.5 1.5M287.5 51l-1.4 1.5M287.6 53.2l-1.5 1.5M287.6 55.5l-1.5 1.4M287.7 57.6l-1.5 1.5M287.7 59.9l-1.5 1.4M219.9 78.2l-1.5 1.6M220 75.9l-1.6 1.6M220 73.7l-1.5 1.5M220.1 71.4l-1.6 1.5M220.1 69.1l-1.6 1.5"/>
<path d="M220.1 66.8l-1.5 1.5M220.2 64.5l-1.5 1.5M220.2 62.2l-1.5 1.6M287.7 62.1l-1.5 1.4M287.8 66.5l-1.5 1.4M287.8 68.7l-1.4 1.5M287.9 70.9l-1.5 1.5M287.9 73.1l-1.4 1.5M288 75.3l-1.5 1.5M288 77.5l-1.5 1.5M288 79.7l-1.4 1.5M219.7 89.7l-.6 .5"/>
<path d="M219.8 87.4l-1.6 1.5M219.8 85.1l-1.5 1.5M219.9 82.8l-1.6 1.5M219.9 80.5l-1.5 1.6M288.1 81.9l-1.5 1.5M288.1 84.1l-1.5 1.5M288.1 86.4l-1.4 1.4M288.2 88.5l-1.5 1.5"/>
</g>
<text font-size="6.3" fill="#191924" x="348.4" y="282.4">RT-204-B-P-1</text>
<g font-size="5.6" fill="#191924">
<text x="355.7" y="263.4">RT-204-B</text>
<text x="360.3" y="269.1">Cover</text>
</g>
<g font-size="4.7">
<text x="97" y="25.7">D</text>
<text x="97" y="115.6">D</text>
</g>
<text font-size="4.7" fill="#191924" x="245.4" y="111.4">KESIT D-D</text>
<g font-size="4.1" fill="#191924">
<text x="248.1" y="38.4">60,60</text>
<text x="104.6" y="59.1">44,90</text>
<text x="291.5" y="64.2" transform="rotate(-1 291.5 64.2)">1,50</text>
<text x="53.6" y="67.1" transform="rotate(-90 53.6 67.1)">15,45</text>
<text x="45.1" y="75.3" transform="rotate(-90 45.1 75.3)">45,70</text>
<text x="104.6" y="74.1">68,40</text>
<text x="235.3" y="78.4" transform="rotate(-90 235.3 78.4)">39</text>
<text x="53.6" y="85.1" transform="rotate(-90 53.6 85.1)">20,60</text>
<text x="104.6" y="97.6">88,50</text>
<text x="250.9" y="99.3">70</text>
<text x="107.5" y="135.6">38</text>
<text x="56" y="182.5" transform="rotate(-90 56 182.5)">58,70</text>
<text x="108.9" y="181.3" transform="rotate(-90 108.9 181.3)">65,5</text>
<text x="137" y="181.3" transform="rotate(-90 137 181.3)">65,8</text>
<text x="147.4" y="181.3" transform="rotate(-90 147.4 181.3)">66,3</text>
<text x="105.8" y="218">41,7</text>
<text x="105.8" y="224.6">64,9</text>
<text x="105.8" y="232.4">86,8</text>
</g>
<text font-size="3.9" x="405.9" y="280.6">A3</text>
<text font-size="3.2" x="373.2" y="252.4">www.altinkaya.com.tr</text>
<g font-size="2.5">
<text x="34.6" y="8.2">1</text>
<text x="84.2" y="8.2">2</text>
<text x="134.2" y="8.2">3</text>
<text x="184.2" y="8.2">4</text>
<text x="237" y="8.2">5</text>
<text x="284.2" y="8.2">6</text>
<text x="334.2" y="8.2">7</text>
<text x="384.2" y="8.2">8</text>
<text x="6.7" y="24.2">A</text>
<text x="411.7" y="24.2">A</text>
<text x="6.7" y="74.2">B</text>
<text x="411.7" y="74.2">B</text>
<text x="6.7" y="124.2">C</text>
<text x="411.7" y="124.2">C</text>
<text x="6.7" y="174.2">D</text>
<text x="411.7" y="174.2">D</text>
<text x="6.7" y="224.2">E</text>
<text x="6.7" y="274.2">F</text>
<text x="34.6" y="290.2">1</text>
<text x="84.2" y="290.2">2</text>
<text x="134.2" y="290.2">3</text>
<text x="184.2" y="290.2">4</text>
<text x="235.1" y="290.2">5</text>
<text x="284.3" y="289.9">6</text>
</g>
<g font-size="2.1">
<text x="397.5" y="239.2">REVISION:</text>
<text x="373.4" y="248.2">CONTACT:</text>
</g>
<text font-size="2.1" fill="#191924" x="372.3" y="290.6">SHEET OF</text>
<g font-size="1.8">
<text x="327.4" y="239.2">ARTICLE NO:</text>
<text x="293" y="256">DRAWN</text>
<text x="304" y="256">Dursun Daşdemir</text>
<text x="307.6" y="252.3">NAME</text>
<text x="319.3" y="255.7">02.06.11</text>
<text x="320.3" y="252.3">DATE</text>
<text x="327.4" y="256.9">TITLE:</text>
<text x="292.8" y="263">COMMENTS: This drawing is subject to</text>
<text x="293.1" y="260.1">CHECKED</text>
<text x="306.4" y="260.1">Ali Altınışık</text>
<text x="319.4" y="259.4">02.06.11</text>
<text x="256.6" y="268.4">DİKKAT: BU RESİM VE ÜRÜN ÖNCEDEN</text>
<text x="292.8" y="264.8">technical modification without prior notice.</text>
<text x="292.8" y="266.6">Typographical and other errors do not</text>
<text x="292.8" y="268.3">justify any claims for damages. All</text>
<text x="256.6" y="270.2">HABER VERİLMEKSİZİN DEĞİŞTİREBİLİR.</text>
<text x="256.6" y="272">RESİM ÇİZİLİRKEN HATASIZ OLMASINA</text>
<text x="256.6" y="273.7">ÇALIŞILMASINA RAĞMEN RESİMDE</text>
<text x="256.6" y="275.5">HATALAR BULUNABİLİR. RESİMDEKİ</text>
<text x="292.8" y="270.1">dimensions should be verified using an</text>
<text x="292.8" y="271.9">actual produced part.</text>
<text x="256.6" y="277.3">HATALARDAN DOLAYI OLUŞABİLECEK</text>
<text x="256.6" y="279">ZARARLAR İÇİN ALTINKAYA HİÇ BİR</text>
<text x="256.6" y="280.8">SORUMLULUK KABUL ETMEZ. BÜTÜN</text>
<text x="292.8" y="281.3">MATERIAL:</text>
<text x="327.6" y="278.3">DWG NO.</text>
<text x="256.6" y="282.5">ÖLÇÜLER KULLANILMADAN ÖNCE</text>
<text x="256.6" y="284.3">ÜRETİLMİŞ GERÇEK BİR NUMUNEDEN</text>
<text x="256.6" y="286.1">KONTROL EDİLMELİDİR.</text>
</g>
<g font-size="1.8" fill="#191924">
<text x="294.9" y="289.9">WEIGHT:</text>
<text x="327.6" y="290.3">SCALE:1:1</text>
</g>
<g font-size="1.4">
<text x="294.5" y="239.3">PROPRIETARY AND CONFIDENTIAL</text>
<text x="294.7" y="241.2">THE INFORMATION CONTAINED IN THIS</text>
<text x="294.7" y="242.6">DRAWING IS THE SOLE PROPERTY OF</text>
<text x="294.7" y="244">ALTINKAYA ENCLOSURES. ANY</text>
<text x="294.7" y="245.5">REPRODUCTION IN PART OR AS A WHOLE</text>
<text x="294.7" y="246.9">WITHOUT THE WRITTEN PERMISSION OF</text>
<text x="294.7" y="248.3">ALTINKAYA ENCLOSURES IS PROHIBITED.</text>
<text x="339.1" y="252.6">ENCLOSURES FOR ELECTRONICS</text>
</g>
</svg>
